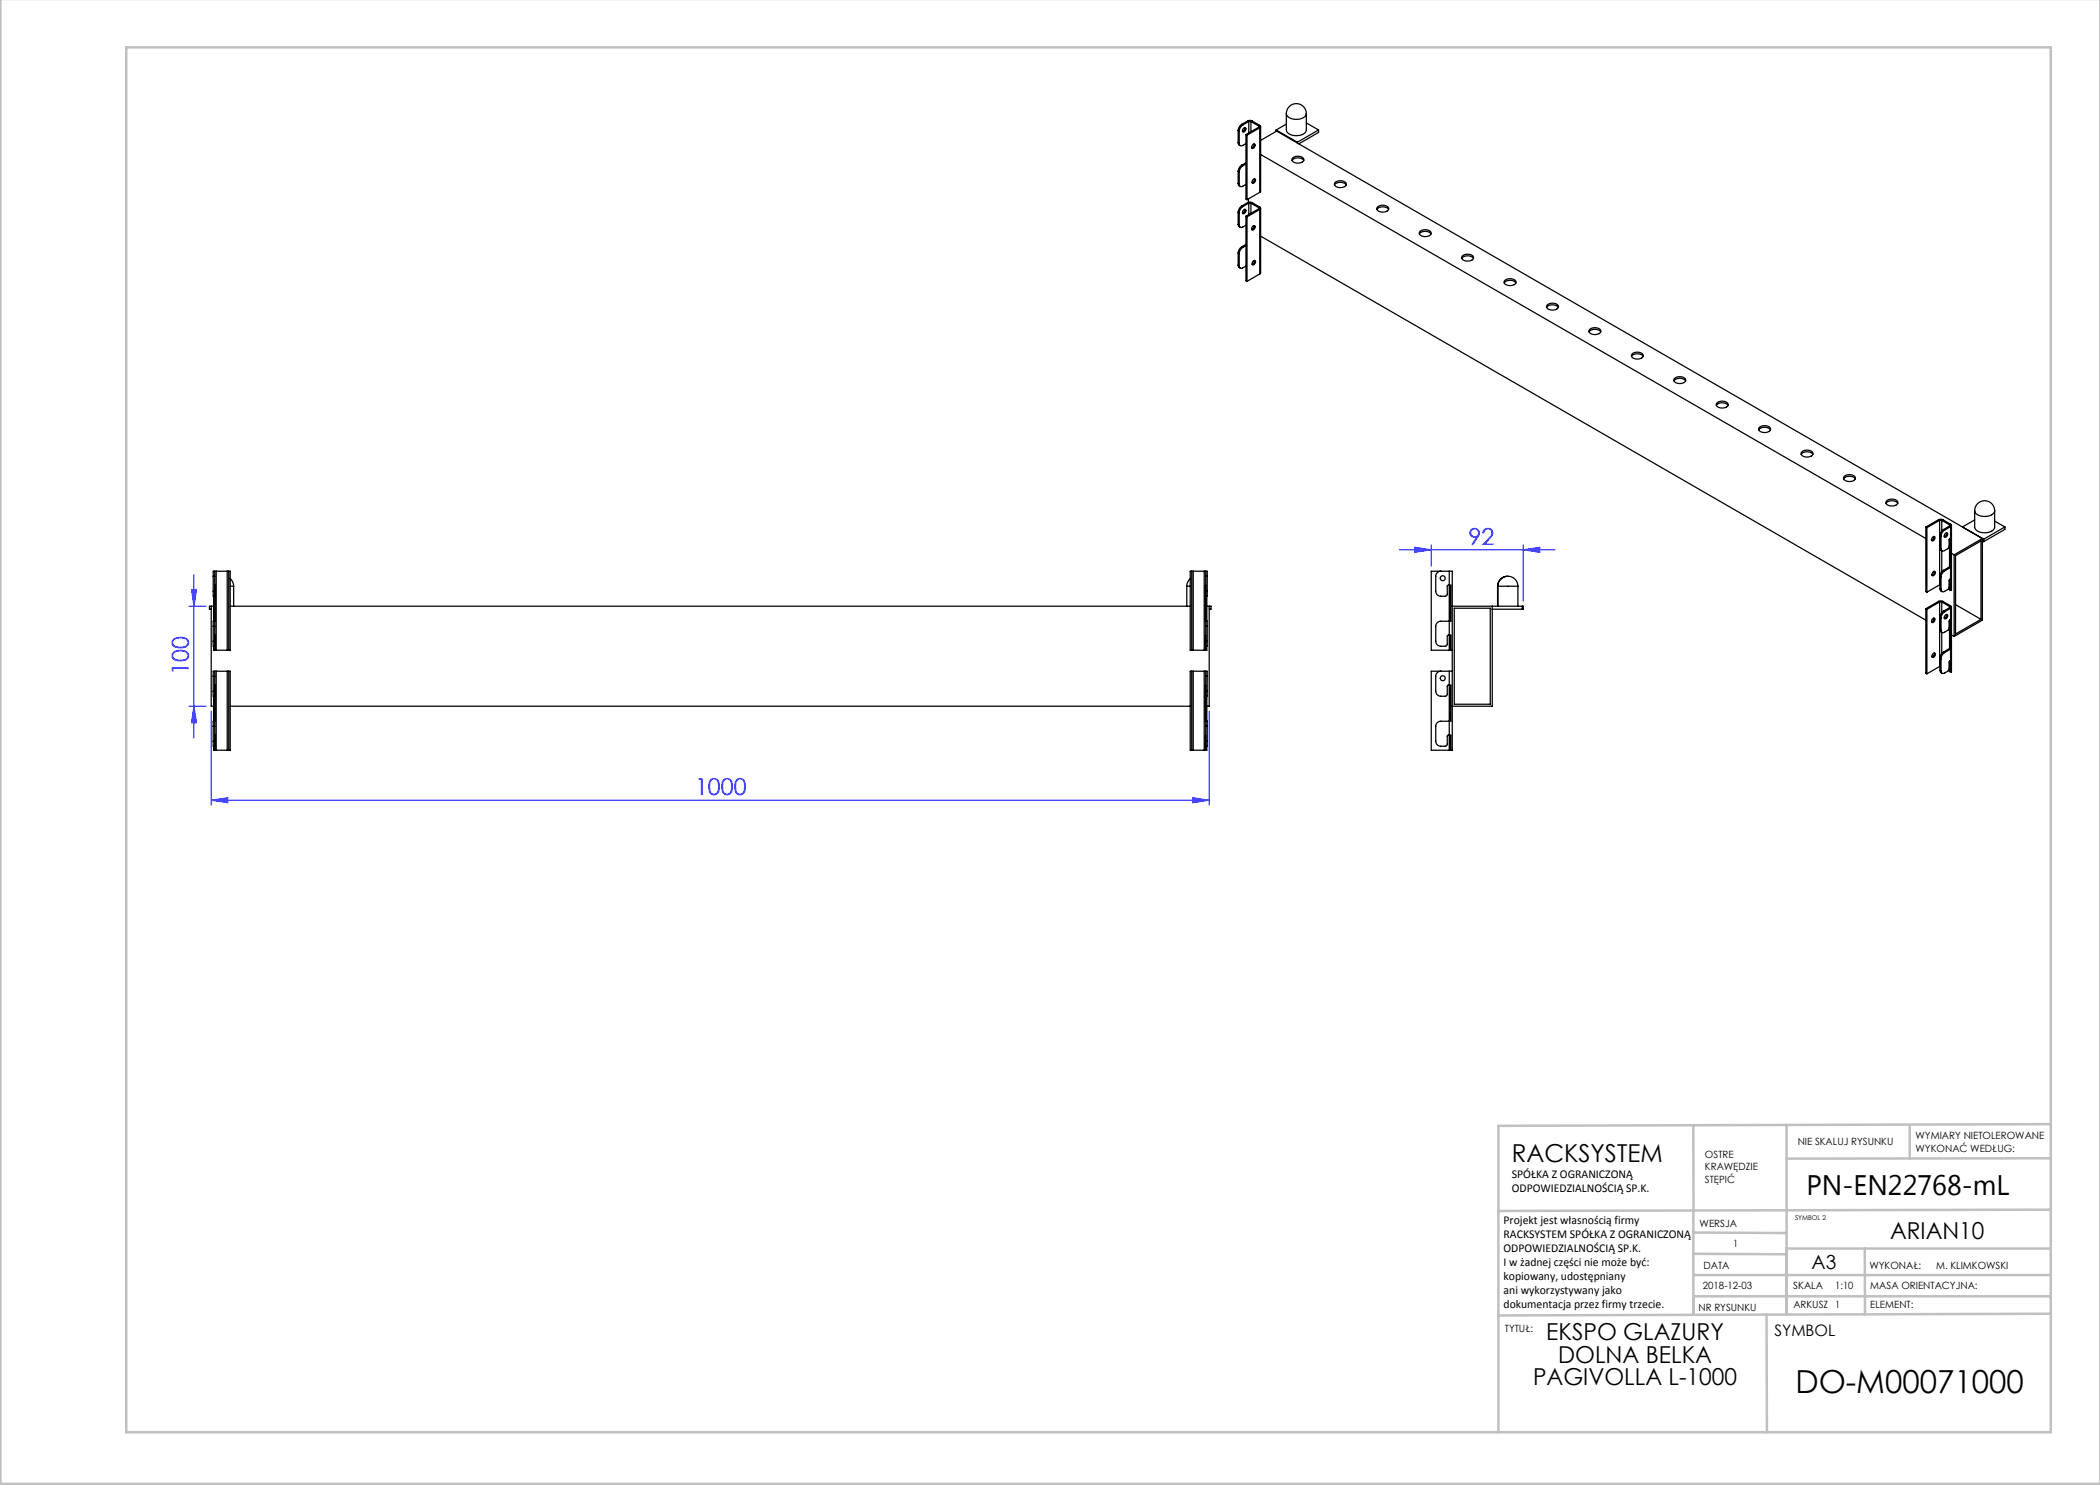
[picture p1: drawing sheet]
<svg xmlns="http://www.w3.org/2000/svg" width="420mm" height="297mm" viewBox="0 0 420 297" stroke-linecap="round" stroke-linejoin="round" font-family="sans-serif">
<g fill="none" stroke="#00f" stroke-width=".2">
<path d="M38.3 117.9h1l-.5 3.3zM38.8 114.9v32.7M279.9 110h31.1M282.9 109.5l3.4 .5-3.4 .5zM286.3 109v4.2M304.6 110l3.3-.5v1zM304.6 109v11.2M37.8 121.2h3.4M37.8 141.2h3.4M38.8 141.2l.5 3.3h-1zM42.2 142.2v18.8M238.5 159.5l3.3 .5-3.3 .6z"/>
<path d="M241.8 142.2v18.8M42.2 160l3.3-.5v1.1zM42.2 160h199.6"/>
</g>
<g fill="none" stroke="#c0c0c0" stroke-width=".5">
<path d="M.1 -.1v296.9h419.9M25.2 9.5h385v276.9h-385zM338.7 225.2v16.9M357.3 225v37.9M382 225.4v6.3M410.1 224.8l-110.4 .4v61.2M410.1 231.7h-52.8M338.7 259.3h71.5M338.7 255h71.5M338.7 250.8l18.6 .1M338.7 246.5l18.6 .1M338.7 242.1v20.9"/>
<path d="M373 249.7v13.2M410.1 241.9l-110.4 .3M410.2 249.7h-52.9v13.2M353.3 262.9l.1 23.5M410.2 262.7l-110.5 .4"/>
</g>
<g fill="#00f">
<path d="M42.2 160l3.3-.5v1.1zM238.5 159.5l3.3 .5-3.3 .6z"/>
<path d="M282.9 109.5l3.4 .5-3.4 .5zM304.6 110l3.3-.5v1z"/>
<path d="M38.8 141.2l.5 3.3h-1zM38.3 117.9h1l-.5 3.3z"/>
</g>
<g fill="none" stroke="#000" stroke-width=".25">
<path d="M247.6 28.5l.2 .4 .3 .2M247.6 36.7l.2 .4 .3 .2M247.6 26.1v2.4M247.6 34.3v2.4M247.6 26.1l.2 .1M247.6 28.5l.2 .2M247.6 34.3l.2 .1M247.6 36.7l.2 .1M247.8 28.7a.43 .43 0 0 0 .3 .4 .43 .43 0 0 0 .5 0l.6-.4M247.8 36.8a.43 .43 0 0 0 .3 .5 .43 .43 0 0 0 .5-.1l.6-.3M247.8 26.2v2.5M247.8 34.4v2.4"/>
<path d="M248.3 24.9a1.56 1.56 0 0 0-.7 1.2M248.3 33a1.56 1.56 0 0 0-.7 1.3M248.3 24.9l.3 .1M248.3 33l.3 .2M248.6 25a1.56 1.56 0 0 0-.8 1.2M248.6 33.2a1.56 1.56 0 0 0-.8 1.2M248.7 25.7l.3-.2a.47 .47 0 0 1 .1 .6 .47 .47 0 0 1-.6 .2zM249 25.5l-.1 .5-.4 .3M249.2 26.9l.2 .1M249.2 26.9v12.9l.2 .1M249.2 32.8l-.6 .4M249.2 32.5l-.9 .5"/>
<path d="M249.4 27v12.9M249.5 24.2l.5-.1 .4 .1M249.5 24.2l.3 .1M249.5 24.2l-1.2 .7M249.7 39.8v.7M249.8 24.3h.4M249.8 24.3l-1.2 .7M249.8 24.3v2.3M250.2 24.3l1.5 .9M250.2 24.3v2M250.4 24.2l1.5 .9M250.4 24.2l-.2 .1"/>
<path d="M250.5 28.9l.3-.1a.47 .47 0 0 1 .1 .6 .47 .47 0 0 1-.6 .2zM250.6 35.9l.3-.1a.47 .47 0 0 1 .1 .6 .47 .47 0 0 1-.6 .2zM250.8 28.8l-.1 .5-.4 .3M250.9 35.8l-.1 .4-.4 .3M251.7 25.2v.2M251.7 25.4l-2.5 1.5M251.7 25.4l.2 .2M251.9 25.1a.26 .26 0 0 1 .2 .2 .26 .26 0 0 1-.2 .3M251.9 25.6v12.9M251.9 38.5l-2.5 1.4M251.9 25.6l-2.5 1.4M251.9 25.1l-.2 .1"/>
<path d="M252.1 25.3v12.9l-.2 .3M252.1 30.9l133.1 76.8M252.1 28.1l3.2-1.9 141.2 81.5M255.2 26v.3M255.2 26l4.3 2.4M257.3 22.7a2 2 0 0 1 2-2 2 2 0 0 1 2 2M257.3 22.7v3.3a2.06 2.06 0 0 0 2.6 1.1l.9-.4 .5-.6v-3.4M257.3 22.7a2.06 2.06 0 0 0 2.6 1.1l.9-.3 .4-.4 .1-.4M257.3 24.8l-2.1 1.2M258.4 32.1a1.54 1.54 0 0 1 2.4 0M258.5 31.7a1.47 1.47 0 0 1 2.3 .3 1.43 1.43 0 0 1-2.4 0zM259.5 28.4v.2"/>
<path d="M261.3 24.6l2.4 1.4M263.7 26l-4.2 2.4M263.7 26v.5l-3.9 2.3M266.9 37a1.54 1.54 0 0 1 2.3 0M267 36.6a1.47 1.47 0 0 1 2.3 .3 1.43 1.43 0 0 1-2.4 0zM247.6 44.9l.2 .4 .3 .2M247.6 53l.2 .4 .3 .2M247.6 42.4l.2 .2M247.6 44.9l.2 .1M247.6 42.4v2.5M247.6 50.6v2.4M247.6 50.6l.2 .1"/>
<path d="M247.6 53l.2 .2M247.8 45a.43 .43 0 0 0 .3 .5 .43 .43 0 0 0 .5-.1l.6-.4M247.8 53.2a.43 .43 0 0 0 .3 .4 .43 .43 0 0 0 .5 0l.6-.4M247.8 42.6v2.4M247.8 50.7v2.5M248.3 41.2a1.56 1.56 0 0 0-.7 1.2M248.3 49.4a1.56 1.56 0 0 0-.7 1.2M248.3 41.2l.3 .1M248.3 49.4l.3 .1M248.6 41.3a1.56 1.56 0 0 0-.8 1.3M248.6 49.5a1.56 1.56 0 0 0-.8 1.2M248.7 42l.3-.1a.47 .47 0 0 1 .1 .6 .47 .47 0 0 1-.6 .2z"/>
<path d="M249 41.9l-.1 .4-.4 .3M249.2 43.2l.2 .2M249.2 43.2v12.9l.2 .2M249.2 49.1l-.6 .4M249.2 48.9l-.9 .5M249.4 43.4v12.9M249.5 40.5l.5-.1 .4 .1M249.5 40.5l.3 .1M249.5 40.5l-1.2 .7M249.8 40.6h.4M249.8 40.6l-1.2 .7M249.8 40.6v2.3"/>
<path d="M250.2 40.6l1.5 .9M250.2 40.6v2.1M250.4 40.5l1.5 .9M250.4 40.5l-.2 .1M250.5 45.3l.3-.2a.47 .47 0 0 1 .1 .6 .47 .47 0 0 1-.6 .2zM250.6 52.2l.3-.1a.47 .47 0 0 1 .1 .6 .47 .47 0 0 1-.6 .2zM250.8 45.1l-.1 .5-.4 .3M250.9 52.1l-.1 .5-.4 .3M251.7 41.5v.3M251.7 41.8l-2.5 1.4M251.7 41.8l.2 .1M251.9 41.4a.26 .26 0 0 1 .2 .3 .26 .26 0 0 1-.2 .2"/>
<path d="M251.9 41.9l-2.5 1.5M251.9 54.8l-2.5 1.5M251.9 41.9v12.9M251.9 41.4l-.2 .1M252.1 41.7v12.9l-.2 .2M252.1 47.2l133.1 76.8M275.4 41.9a1.54 1.54 0 0 1 2.3 0M275.5 41.5a1.47 1.47 0 0 1 2.3 .3 1.43 1.43 0 0 1-2.4 0zM283.9 46.8a1.54 1.54 0 0 1 2.3 0M283.9 46.4a1.47 1.47 0 0 1 2.3 .3 1.43 1.43 0 0 1-2.4 0zM292.4 51.7a1.54 1.54 0 0 1 2.3 0M292.4 51.3a1.47 1.47 0 0 1 2.3 .3 1.43 1.43 0 0 1-2.4 0z"/>
<path d="M300.8 56.6a1.54 1.54 0 0 1 2.4 0M300.9 56.2a1.47 1.47 0 0 1 2.3 .3 1.43 1.43 0 0 1-2.4 0zM309.3 61.5a1.54 1.54 0 0 1 2.4 0M309.4 61.1a1.47 1.47 0 0 1 2.3 .2 1.43 1.43 0 0 1-2.4 .1zM317.8 66.4a1.54 1.54 0 0 1 2.3 0M317.9 66a1.47 1.47 0 0 1 2.3 .2 1.43 1.43 0 0 1-2.4 .1zM326.3 71.3a1.54 1.54 0 0 1 2.3 0M326.4 70.8a1.47 1.47 0 0 1 2.3 .3 1.43 1.43 0 0 1-2.4 .1zM334.8 76.2a1.54 1.54 0 0 1 2.3 0M334.9 75.7a1.47 1.47 0 0 1 2.3 .3 1.43 1.43 0 0 1-2.4 .1zM343.3 81.1a1.54 1.54 0 0 1 2.3 0M343.3 80.6a1.47 1.47 0 0 1 2.3 .3 1.43 1.43 0 0 1-2.4 .1z"/>
<path d="M351.8 86a1.54 1.54 0 0 1 2.3 0M351.8 85.5a1.47 1.47 0 0 1 2.3 .3 1.43 1.43 0 0 1-2.4 .1zM360.2 90.9a1.54 1.54 0 0 1 2.4 0M360.3 90.4a1.47 1.47 0 0 1 2.3 .3 1.43 1.43 0 0 1-2.4 .1zM368.7 95.8a1.54 1.54 0 0 1 2.4 0M368.8 95.3a1.47 1.47 0 0 1 2.3 .3 1.43 1.43 0 0 1-2.4 .1zM42.6 118.2v1h.3v-1M42.6 118.2h.3M42.6 115.2h.3M42.6 115.2v3M42.7 119.2v5M42.9 114.2h-.3v1"/>
<path d="M42.9 114.2v1M42.9 114.2h.3M42.9 117v7.2M42.9 115.2v3M43.2 114.2h2.2M43.2 114.2v15.8M45.4 114.2h.3M45.4 114.2v15.8M45.7 114.2h.3v15.8h-.3M45.7 114.2v15.8M46 115.7l.1 .1a2 2 0 0 1 .6 1.4M46 117.2h.7"/>
<path d="M46.7 117.2v4M237.4 117.2h.6M237.4 117.2v4M238 115.7l-.1 .1a2 2 0 0 0-.5 1.4M238.3 114.2h.3M238.3 114.2v15.8M238.3 114.2h-.3v15.8h.3M238.6 114.2h2.2M238.6 114.2v15.8M240.8 114.2h.3M240.8 114.2v15.8M241.1 118.2v1h.3v-1"/>
<path d="M241.1 114.2h.3v1M241.1 114.2v1M241.1 117v7.2M241.1 118.2h.3M241.1 115.2v3M241.1 115.2h.3M241.4 119.2v5M241.4 115.2v3M288.2 114.2a1 1 0 0 0-1 1v3a1 1 0 0 0 1 1l1.1-.1 .2-1.9 .7-.2v7.2h-2a1 1 0 0 0-1 1v3a1 1 0 0 0 1 1l1.1-.1 .2-1.9 .7-.2v3M289.9 114.2h.6v35.8h-.3M289.9 114.2h-3.6v15.8h3.6M289.9 114.2v15.8"/>
<path d="M290 117v7.2M299.5 117.2h.1M299.5 117.2v4M299.6 117.2a2 2 0 0 1 2-2 2 2 0 0 1 2 2M299.6 117.2h4M299.6 117.2v4M301.5 115.2a2 2 0 0 0-2 2M303.6 117.2v4M377.2 100.7a1.54 1.54 0 0 1 2.3 0M377.3 100.2a1.47 1.47 0 0 1 2.3 .3 1.43 1.43 0 0 1-2.4 .1zM385.2 105.4l.2 .1M385.2 105.4v12.9l.2 .1"/>
<path d="M385.4 105.5v12.9M386.5 107.4l.3-.1a.47 .47 0 0 1 .1 .6 .47 .47 0 0 1-.6 .2zM386.6 114.4l.3-.1a.47 .47 0 0 1 .1 .6 .47 .47 0 0 1-.6 .2zM386.8 107.3l-.1 .5-.4 .3M386.9 114.3l-.1 .4-.4 .3M387.7 103.9l.4-.1 .5 .1M387.7 103.9l.2 .2M387.7 103.9l-2.5 1.5M387.9 104.1h.4M387.9 104.1v12.9M387.9 117l-2.5 1.4M387.9 104.1l-2.5 1.4"/>
<path d="M388 109.6l.1 .4 .3 .2M388 116.9l-.1 .1M388 117.7l.1 .4 .3 .2M388 107.1l.2 .1M388 109.6l.2 .1M388 107.1v2.5M388 115.3v2.4M388 115.3l.2 .1M388 117.7l.2 .2M388.2 107.2v2.5M388.2 115.4v2.5M388.3 104.1l1.6 .9"/>
<path d="M388.3 104.1v2.1M388.3 110.1v4.3M388.6 103.9l-.3 .2M388.6 103.9l1.5 .9M388.7 105.9a1.56 1.56 0 0 0-.7 1.2M388.7 114.1a1.56 1.56 0 0 0-.7 1.2M388.7 105.9l.2 .1M388.7 114.1l.2 .1M388.9 106a1.56 1.56 0 0 0-.7 1.2M388.9 114.2a1.56 1.56 0 0 0-.7 1.2M389.1 106.7l.2-.2a.47 .47 0 0 1 .1 .6 .47 .47 0 0 1-.5 .2zM389.3 106.6l-.1 .4-.3 .3"/>
<path d="M389.7 117.8l.2 .1M389.9 105v.2M389.9 117.9h.1M389.9 105.2l.2 .1M389.9 105.2l-1.2 .7M389.9 113.4l.2 .1M389.9 113.4l-1.2 .7M389.9 107.8v5.6M389.9 115.9v2M390 113.3l-.1 .1M390 107.7v5.6M390 115.9v2.1l.3 .1"/>
<path d="M390 113.3h.3M390.1 107.6l-.3 .3v1.6l-.9 .6a.43 .43 0 0 1-.5 .1 .43 .43 0 0 1-.2-.5M390.1 104.8a.26 .26 0 0 1 .2 .3 .26 .26 0 0 1-.2 .2M390.1 115.8l.2-.2v2.5M390.1 107.6l.2-.1v5.8M390.1 115.8l-.3 .3v1.5l-.9 .7a.43 .43 0 0 1-.5 0 .43 .43 0 0 1-.2-.4M390.1 105.3l-1.2 .7M390.1 105.3v2.3M390.1 113.5v2.3M390.1 104.8l-.2 .2M390.1 113.5l-1.2 .7M390.3 113.3l-.2 .2"/>
<path d="M390.3 105.1v13M390.3 110.7l.5 .3M390.8 111v16.3M391.1 111.1l5.1-2.9v15.7l-5.1 2.9zM394.9 102.1a2 2 0 0 1 2-2 2 2 0 0 1 2 2M394.9 102.1v3.3a1.93 1.93 0 0 0 2.5 1.1 1.49 1.49 0 0 0 1.5-1.1v-3.3M394.9 102.1a1.93 1.93 0 0 0 2.5 1.2 1.49 1.49 0 0 0 1.5-1.2M394.9 104l-2.4 1.4 4.2 2.4M396.5 108.2l.2 .1M396.5 107.7v16.3l-5.7 3.3M396.5 107.7l-5.7 3.3M396.7 107.8v.5"/>
<path d="M398.9 104.2l2.1 1.2M401 105.4l-4.3 2.4M401 105.4v.5l-4.3 2.4M42.2 121.2v20h.5M42.6 138.2v1h.3v-1M42.6 128.2v1h.3v-1M42.6 125.2h.3M42.6 128.2h.3M42.6 138.2h.3M42.6 135.2h.3M42.6 125.2v3M42.6 135.2v3"/>
<path d="M42.7 129.2v.8h.3M42.7 139.2v5M42.7 121.2h-.8v.6h.3M42.9 134.2h-.3v1M42.9 134.2v1M42.9 137v7.2M42.9 134.2h.3M42.9 124.2h-.3v1M42.9 124.2v1M42.9 127l.1 3M42.9 125.2v3M42.9 135.2v3"/>
<path d="M43 130h.2M43.2 130h2.2M43.2 134.2h2.2M43.2 134.2v15.8M45.4 134.2h.3M45.4 130h.3M45.4 134.2v15.8M45.7 134.2h.3v15.8h-.3M45.7 134.2v15.8M46 121.2h192M238.3 130h.3M238.3 134.2h.3"/>
<path d="M238.3 134.2v15.8M238.3 134.2h-.3v15.8h.3M238.6 130h2.2M238.6 134.2v15.8M238.6 134.2h2.2M240.8 130h.3M240.8 134.2h.3M240.8 134.2v15.8M241.1 124.2h.3v1M241.1 124.2v1M241.1 128.2v1h.3v-1M241.1 127v3"/>
<path d="M241.1 138.2v1h.3v-1M241.1 134.2h.3v1M241.1 134.2v1M241.1 137v7.2M241.1 125.2h.3M241.1 128.2h.3M241.1 125.2v3M241.1 135.2v3M241.1 138.2h.3M241.1 135.2h.3M241.4 129.2v.8h-.3M241.4 139.2v5"/>
<path d="M241.4 121.2h.8v.6h-.4M241.4 125.2v3M241.4 135.2v3M241.8 121.2v20h-.4M288.2 134.2a1 1 0 0 0-1 1v3a1 1 0 0 0 1 1l1.1-.1 .2-1.9 .7-.2v7.2h-2a1 1 0 0 0-1 1v3a1 1 0 0 0 1 1l1.1-.1 .2-1.9 .7-.2v3M289.9 130h.1M289.9 134.2h.6M289.9 134.2h-3.6v15.8h3.6M289.9 134.2v15.8M290 130h.2M290 127v3M290 137v7.2"/>
<path d="M290.2 130h.3M290.5 121.2h14.1v.6h-6.1M290.9 121.6h7.2v19.2h-7.2zM298.5 121.2v20h-8M304.5 121.2v.6M385.2 121.7v12.9l.2 .2M385.2 121.7l.2 .2M385.4 121.9v12.9M386.5 123.8l.3-.2a.47 .47 0 0 1 .1 .6 .47 .47 0 0 1-.6 .2zM386.6 130.7l.3-.1a.47 .47 0 0 1 .1 .6 .47 .47 0 0 1-.6 .2zM386.8 123.6l-.1 .5-.4 .3M386.9 130.6l-.1 .5-.4 .3"/>
<path d="M387.7 120.3l.4-.1 .5 .1M387.7 120.3l.2 .1M387.7 120.3l-2.5 1.4M387.9 120.4h.4M387.9 120.4v12.9M387.9 133.3l-2.5 1.5M387.9 120.4l-2.5 1.5M388 125.9l.1 .4 .3 .2M388 133.3h-.1M388 134.1l.1 .4 .3 .2M388 123.5v2.4M388 131.6v2.5"/>
<path d="M388 123.5l.2 .1M388 125.9l.2 .1M388 131.6l.2 .1M388 134.1l.2 .1M388.2 123.6v2.4M388.2 131.7v2.5M388.3 120.4l1.6 .9M388.3 120.4v2.1M388.3 126.4v4.3M388.6 120.3l1.5 .9M388.6 120.3l-.3 .1M388.7 122.2a1.56 1.56 0 0 0-.7 1.3"/>
<path d="M388.7 130.4a1.56 1.56 0 0 0-.7 1.2M388.7 122.2l.2 .2M388.7 130.4l.2 .1M388.9 122.4a1.56 1.56 0 0 0-.7 1.2M388.9 130.5a1.56 1.56 0 0 0-.7 1.2M389.1 123l.2-.1a.47 .47 0 0 1 .1 .6 .47 .47 0 0 1-.5 .2zM389.3 122.9l-.1 .5-.3 .3M389.7 134.1l.2 .1M389.9 121.3v.2M389.9 134.2l.1 .1M389.9 121.5l.2 .2M389.9 121.5l-1.2 .7"/>
<path d="M389.9 129.7l.2 .1M389.9 129.7l-1.2 .7M389.9 124.1v5.6M389.9 132.3v1.9M390 129.6l-.1 .1M390 124v5.6M390 132.2v2.2h.3M390 129.6l.3 .1M390.1 123.9l-.3 .3v1.6l-.9 .6a.43 .43 0 0 1-.5 .1 .43 .43 0 0 1-.2-.5M390.1 132.1l.2-.1v2.4M390.1 123.9l.2-.1v5.9M390.1 121.2a.26 .26 0 0 1 .2 .2 .26 .26 0 0 1-.2 .3"/>
<path d="M390.1 132.1l-.3 .3v1.6l-.9 .6a.43 .43 0 0 1-.5 .1 .43 .43 0 0 1-.2-.5M390.1 121.7v2.2M390.1 129.8v2.3M390.1 121.7l-1.2 .7M390.1 121.2l-.2 .1M390.1 129.8l-1.2 .7M390.3 129.7l-.2 .1M390.3 121.4v13M390.3 127l.5 .3M391.1 120.9l5.1 3M42.6 148.2v1h.3v-1M42.6 145.2h.3"/>
<path d="M42.6 148.2h.3M42.6 145.2v3M42.7 149.2v.8h.3M42.9 144.2v1M42.9 144.2h-.3v1M42.9 147l.1 3M42.9 145.2v3M43 150h.2M43.2 150h2.2M45.4 150h.3M46 141.2h192M238.3 150h.3"/>
<path d="M238.6 150h2.2M240.8 150h.3M241.1 144.2h.3v1M241.1 144.2v1M241.1 148.2v1h.3v-1M241.1 147v3M241.1 145.2v3M241.1 145.2h.3M241.1 148.2h.3M241.4 149.2v.8h-.3M241.4 145.2v3M289.9 150h.1"/>
<path d="M290 150h.2M290 147v3"/>
<circle cx="288.6" cy="115.6" r=".5"/>
<circle cx="288.6" cy="135.6" r=".5"/>
</g>
<text font-size="6.3" x="359.1" y="278.5">DO-M00071000</text>
<text font-size="5.6" x="361.3" y="239.1">PN-EN22768-mL</text>
<text font-size="4.9" x="302.4" y="232.4">RACKSYSTEM</text>
<g font-size="4.7" fill="#00f">
<text x="293.7" y="108.9">92</text>
<text x="37.8" y="134.9" transform="rotate(-90 37.8 134.9)">100</text>
<text x="139" y="159">1000</text>
</g>
<g font-size="4.7">
<text x="378" y="247.8">ARIAN10</text>
<text x="309.3" y="268.1">EKSPO GLAZURY</text>
<text x="311.6" y="272.6">DOLNA BELKA</text>
<text x="306.6" y="277.1">PAGIVOLLA L-1000</text>
</g>
<text font-size="3.9" x="362.3" y="253.8">A3</text>
<text font-size="3.2" x="354.9" y="267.2">SYMBOL</text>
<g font-size="2.4">
<text x="302.4" y="235.6">SPÓŁKA Z OGRANICZONĄ</text>
<text x="302.4" y="238.4">ODPOWIEDZIALNOŚCIĄ SP.K.</text>
<text x="300.7" y="244.7">Projekt jest własnością firmy</text>
<text x="300.7" y="247.5">RACKSYSTEM SPÓŁKA Z OGRANICZONĄ</text>
<text x="300.7" y="250.3">ODPOWIEDZIALNOŚCIĄ SP.K.</text>
<text x="300.7" y="253.1">I w żadnej części nie może być:</text>
<text x="300.7" y="256">kopiowany, udostępniany</text>
<text x="300.7" y="258.8">ani wykorzystywany jako</text>
<text x="300.7" y="261.6">dokumentacja przez firmy trzecie.</text>
</g>
<g font-size="2">
<text x="383.1" y="227.9">WYMIARY NIETOLEROWANE</text>
<text x="341" y="231.6">OSTRE</text>
<text x="359.5" y="228.9">NIE SKALUJ RYSUNKU</text>
<text x="383.1" y="230.4">WYKONAĆ WEDŁUG:</text>
<text x="341" y="234.1">KRAWĘDZIE</text>
<text x="341" y="236.6">STĘPIĆ</text>
<text x="339.9" y="245.4">WERSJA</text>
<text x="346.6" y="249.5">1</text>
<text x="340.6" y="257.7">2018-12-03</text>
<text x="340.7" y="253.8">DATA</text>
<text x="358.7" y="257.7">SKALA</text>
<text x="367" y="257.7">1:10</text>
<text x="373.9" y="253.8">WYKONAŁ:</text>
<text x="374.1" y="257.7">MASA ORIENTACYJNA:</text>
<text x="387.2" y="253.8">M. KLIMKOWSKI</text>
<text x="339.7" y="262.3">NR RYSUNKU</text>
<text x="358.7" y="261.7">ARKUSZ 1</text>
<text x="374.1" y="261.7">ELEMENT:</text>
<text x="301" y="266.4">TYTUŁ:</text>
</g>
<text font-size="1.3" x="359" y="244">SYMBOL 2</text>
</svg>
